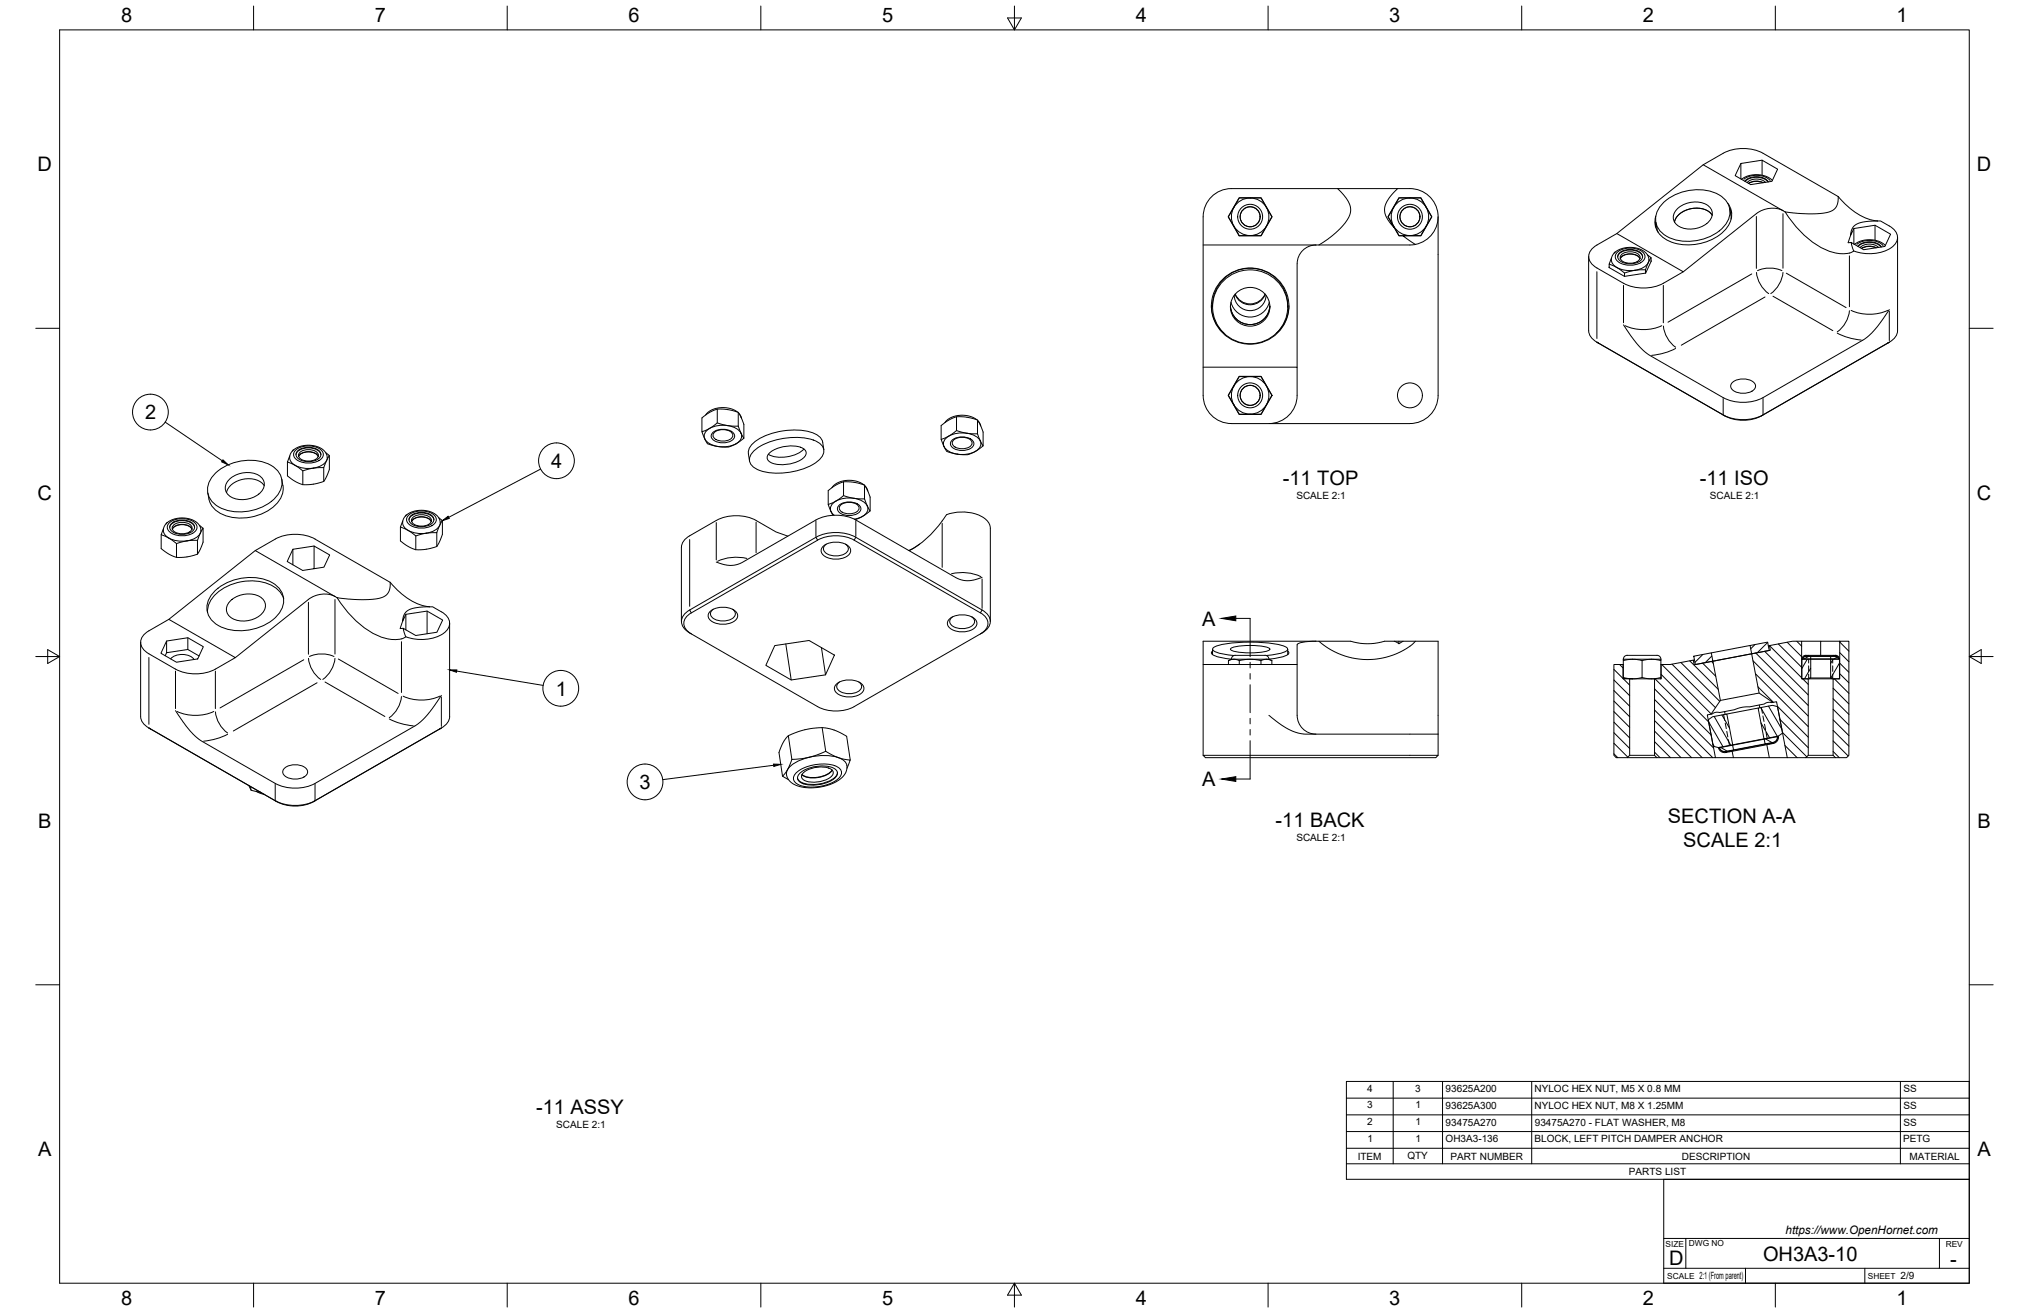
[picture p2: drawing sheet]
<svg xmlns="http://www.w3.org/2000/svg" width="864mm" height="559mm" viewBox="0 0 864 559" stroke-linecap="round" stroke-linejoin="round" font-family="sans-serif">
<!-- layer: Visible -->
<g fill="none" stroke="#000" stroke-width=".43">
<path d="M724.9 70.1l34 19.6M741 69.6l-2.5 5.2 6.7 3.8 9-1.4 2.4-5.2-6.6-3.8v6.4M741.3 76.2l3.2-1.5 3.7-.4 3.3 .7 2.9 1.8M742.7 77.1a7.1 7.1 0 0 1 10 .3M742.8 77.2a7.3 7.3 0 0 1 9.7 .2M750 68.2l-9 1.4v6.6M750.3 77.8a6.6 6.6 0 0 0-6 .3M750.5 77.7a6.6 6.6 0 0 0-6.3 .3M751.4 77.6a6 6 0 0 0-7.8 .1M527.4 84.2h9.4l4.6 8.1-4.6 8.1h-9.4l-4.7-8.1zM527.5 84.3h7.6a2.11 2.11 0 0 1 2.7 1.8l2.7 4.8a2.07 2.07 0 0 1-.2 3.2l-2.8 4.8a2.07 2.07 0 0 1-2.9 1.4h-5.6a1.57 1.57 0 0 1-2.3-1.4l-3.1-5.3a1.56 1.56 0 0 1 0-2.7zM569.3 80.3l3.6 4 1.6 2.8a8.1 8.1 0 0 1-2.5 8.4l-5 4.9-5.6 3.9"/>
<path d="M593.2 96.3l1.5 2.6a2.07 2.07 0 0 0 2.9 1.4h5.5a1.57 1.57 0 0 0 2.4-1.4l1.5-2.6M593.4 96.9l2 3.5h1.8M594 81.2l.9-.9a22.3 22.3 0 0 1 9 .6 12 12 0 0 1 8.2 12.1 12 12 0 0 1-9.6 11l-5.3-3.6h7.6l4.7-8.1-4.7-8.1h-9.4l-4.7 8.1 2.7 4.6-2.1-2.6a7.7 7.7 0 0 1 .6-10.9zM594.9 80.3h-70.8a12 12 0 0 0-12 12v76a12 12 0 0 0 12 12h76a12 12 0 0 0 12-12v-76M600.1 84.3h3a2.11 2.11 0 0 1 2.7 1.8l2.7 4.8a1.56 1.56 0 0 1 0 2.7l-1.5 2.7M600.1 84.3h-3.1a2.11 2.11 0 0 0-2.6 1.8l-2.7 4.8a2.07 2.07 0 0 0 .2 3.2l1.3 2.2M600.1 84.3a8 8 0 0 0-6.9 11.9M600.1 84.3a8 8 0 0 1 6.9 12M607 96.2a8 8 0 0 1-13.8 0M688.2 99.4l28.2 16.3-8.4 4.9M704.7 94.5l-.1 2.1M704.7 94.6l1.1 4.3"/>
<path d="M708.1 86.2a21.1 21.1 0 0 1 24.7-2.6 8.3 8.3 0 0 1 .2 13.6 21.1 21.1 0 0 1-24.8 2.6 8.3 8.3 0 0 1-.1-13.6zM713.8 89a10.6 10.6 0 0 1 14-.7 4.9 4.9 0 0 1-2.3 7.5 10.4 10.4 0 0 1-12.3-.6 4.4 4.4 0 0 1 .6-6.2zM728.8 91.6a9.4 9.4 0 0 0-12-1.8l-1.7 1.1-1.4 1.3-1 2.3M735.4 86.5a8.9 8.9 0 0 1-2.3 12.5 22.1 22.1 0 0 1-24.3 2.8 8.3 8.3 0 0 1-4.1-9.8M737 90.7l-.8-1.8 .6 4.4M758.9 89.7l.9 .5M758.9 89.7a10.9 10.9 0 0 0-11.3 1.2l-31.2 24.8M759.8 90.2a38.5 38.5 0 0 0 20.3 17.2 10.1 10.1 0 0 0 8.4-.3l.5-.3M782.4 83.7l-32-18.5a18.8 18.8 0 0 0-17 0l-8.5 4.9-36.7 29.3-8.5 4.9a5.1 5.1 0 0 0-2.6 7.5l2.6 2.3 11.3 6.5a18.9 18.9 0 0 0 17 0M782.4 83.7l-.1 2.2-.7 2.1-1.4 1.4-1.9 .9-3.8 .6-4.9 .1-9.8-.8M782.4 83.6a26.1 26.1 0 0 0 16.7 10.4M789.1 96.3l1.3-1 2.4-.8 7-.5a19.6 19.6 0 0 1 6.2 3.5 4.8 4.8 0 0 1-1.1 7.9 18.5 18.5 0 0 1-15.9 1.4l-1.1-3.6 5.3 3.1 9.1-1.4 2.4-5.2-6.6-3.8-9 1.4-1.4 2.9 .4-2.2z"/>
<path d="M789.1 97.3v6.6M798.1 95.9v6.4M799.1 94h.1M512.1 104.3h48M520.4 118.8a16.3 16.3 0 0 1 25.6 2.8 16.3 16.3 0 0 1-9 24.1 16.3 16.3 0 0 1-18.9-6.9 16.3 16.3 0 0 1 2.3-20zM520.8 119.5a15.8 15.8 0 0 1 24.8 2.7 15.8 15.8 0 0 1-8.7 23.4 15.8 15.8 0 0 1-18.4-6.7 15.8 15.8 0 0 1 2.3-19.4zM552.1 112.3v44M560.1 104.3a8 8 0 0 0-8 8M602.4 104l-2 .3h-40.3M676.2 109.2v31.5a6 6 0 0 0 3.5 4.9M684.9 112.4v1.5M685.9 109.8l-.7 1.7a.7 .7 0 0 0-.2 .9 .7 .7 0 0 0 .8 .4l4.5 2.5a1.62 1.62 0 0 0 2.4 .5l3.2-.8"/>
<path d="M687 107.7a10.3 10.3 0 0 1 14.2 .8l.2 .3a3.4 3.4 0 0 1 .2 3 9.7 9.7 0 0 1-10.3 3.2 5.4 5.4 0 0 1-5.5-4.7l.5-1.5zM687.6 107.2l-.6 .6M688.5 109.3a5.3 5.3 0 0 1 6.3-2.8 4.3 4.3 0 0 1 4.3 2.8M689.4 107.5a7.5 7.5 0 0 1 9.3 .6 2.43 2.43 0 0 1-1.9 3.6 7.5 7.5 0 0 1-7.9-1.3 2 2 0 0 1 .5-2.9zM689.6 110a5.4 5.4 0 0 1 8.4 0M689.7 110.1a5.4 5.4 0 0 1 8.3 0M690.2 108.3a6 6 0 0 1 7.7 .5 2.05 2.05 0 0 1-1.7 2.8 5.3 5.3 0 0 1-6.6-1.7zM691.4 116.2v1.4M700.4 114.8v1.4M701.2 108.5l.3 .2a1.25 1.25 0 0 1 1.1 1.1 1.25 1.25 0 0 1-.7 1.3l-1.1 2.6a1.14 1.14 0 0 1-1.7 1.1l-3.2 .2M702.8 111l-2.4 5.2-9 1.4-6.6-3.8 .1-.2M702.8 109.7v1.6"/>
<path d="M787.7 100.2l-1.1 3.1 1.3-.1M789.3 104l3.3-1.6 3.4-.4 3.6 .7 2.8 1.8M789.4 103.9l-.1 .1M790.7 104.8a7.1 7.1 0 0 1 10.1 .3M790.9 104.9a7.3 7.3 0 0 1 9.7 .2M798.4 105.5a6.6 6.6 0 0 0-6 .3M798.6 105.4a6.6 6.6 0 0 0-6.3 .3M799.5 105.3a6 6 0 0 0-7.8 .1M807.7 101.1v39.6a6 6 0 0 1-3.6 4.9l-54.4 31.4M515.6 130.1a16.1 16.1 0 0 0 5.4 11.8M516.1 130.6a16 16 0 0 1 16-16.4 16 16 0 0 1 16 16.4M523.7 130.2a8.4 8.4 0 0 0 8.4 7.9 8.4 8.4 0 0 0 8.4-7.9"/>
<path d="M523.9 128.6a8.4 8.4 0 0 0 8.2 6.3 8.4 8.4 0 0 0 8.2-6.3M525.3 125.7a6.8 6.8 0 0 0 6.8 6.5 6.8 6.8 0 0 0 6.8-6.5M525.7 125.2a6.8 6.8 0 0 0 6.4 4.5 6.8 6.8 0 0 0 6.4-4.5M525.8 125.1a6.9 6.9 0 0 0 6.3 4.2 6.9 6.9 0 0 0 6.3-4.2M548.6 130.1a16.1 16.1 0 0 1-5.4 11.8M804.1 131.7l-5.2 7.5-2.5 2.8-2.4 2-43.6 25.2a18.8 18.8 0 0 1-17 0l-31.9-18.4-2.2-1.7-2.7-3-5.6-7.8M512.1 156.3h40v12a12 12 0 0 1-12 12M679.7 145.6l54.4 31.4a17.2 17.2 0 0 0 15.6 0M680.4 146h.1M803.5 146h-.1M305.3 174.1v5.9M313.9 175.4l-1.5-1-2-.6-4.4-.2-3.6 1.1-2.1 1.9"/>
<path d="M314.2 175.5v5.9M314.6 176l1 2M407.1 177.4v5.8M415.7 178.6l-1.5-.9-2-.7-4.4-.2-3.4 1.1-2.3 2M416.1 178.8v5.8M416.4 179.2l1 2.1M527.4 160.2h9.4l4.6 8.1-4.6 8.1h-9.4l-4.7-8.1zM539 164.3l1.5 2.6a2.07 2.07 0 0 1-.2 3.2l-1.3 2.2M539 164.3l-1.5-2.7a2.07 2.07 0 0 0-2.9-1.3h-5.6a1.57 1.57 0 0 0-2.3 1.3l-3.1 5.3a1.56 1.56 0 0 0 0 2.7l3.1 5.3a2.07 2.07 0 0 0 2.9 1.4h5.5a2.11 2.11 0 0 0 2.7-1.9l1.2-2.1M539 164.3a8 8 0 0 1 0 8M539 164.3a8 8 0 0 0-12-2.2 8 8 0 0 0 0 12.3 8 8 0 0 0 12-2.1M733.4 176.6a18.8 18.8 0 0 0 17 0"/>
<path d="M737.5 162.6a7.5 7.5 0 0 1 9.3 .6 2.43 2.43 0 0 1-1.9 3.6 7.5 7.5 0 0 1-7.9-1.3 2 2 0 0 1 .5-2.9zM123.3 194l-.6 1.7a.7 .7 0 0 0-.3 .9 .7 .7 0 0 0 .9 .4l2.3 1.1 2.2 1.4a1.66 1.66 0 0 0 2.3 .5l3.2-.8M124.5 191.9a10.3 10.3 0 0 1 14.2 .8l.1 .3a3.7 3.7 0 0 1 .2 3 9.7 9.7 0 0 1-10.2 3.2 5.5 5.5 0 0 1-5.5-4.6l.4-1.5zM125.1 191.4l-.7 .6M126 193.5a5.3 5.3 0 0 1 6.2-2.8 4.3 4.3 0 0 1 4.4 2.8M126.9 191.7a7.5 7.5 0 0 1 9.3 .6 2.43 2.43 0 0 1-1.9 3.6 7.5 7.5 0 0 1-7.9-1.3 2 2 0 0 1 .5-2.9zM127.1 194.2a5.4 5.4 0 0 1 8.4 0M127.1 194.3a5.4 5.4 0 0 1 8.4 0M127.7 192.5a6 6 0 0 1 7.6 .5 2.05 2.05 0 0 1-1.7 2.8 5.3 5.3 0 0 1-6.6-1.7zM137.8 199v5.9M138.6 192.7l.4 .2a1.26 1.26 0 0 1 1 1.1 1.26 1.26 0 0 1-.7 1.3l-1.1 2.6a1.15 1.15 0 0 1-1.6 1.1l-3.3 .2M140.2 193.9v5.9l-1.3 3.3a3.4 3.4 0 0 1-3.5 2.5l-3.9 .6a11.9 11.9 0 0 1-9.2-3.7v-5.9"/>
<path d="M298.8 183.7v-5.8l4.6-3.1a13.7 13.7 0 0 1 9.6 .3 3.7 3.7 0 0 1 2.6 2.8l1 2.7v5.9M300 186.8l.1 .3a3.5 3.5 0 0 0 3.4 2.5l2.1 .4M300 186.8a7.3 7.3 0 0 0 5.6 3.2M303.5 184a7.1 7.1 0 0 1 8.8 .5 2.63 2.63 0 0 1-2.5 3.7 6.2 6.2 0 0 1-7-2.1 1.96 1.96 0 0 1 .7-2.1zM304.1 184a5.9 5.9 0 0 1 7.6 .5 2.05 2.05 0 0 1-1.7 2.8 5.2 5.2 0 0 1-6.5-1.7zM309.8 181.1l-3-.6a1.73 1.73 0 0 0-2.4 .2l-4.5 2.7a.78 .78 0 0 0-.9 .3 .78 .78 0 0 0 .1 1l.9 2.1M309.8 181.1l2.9 .3a1.26 1.26 0 0 1 1.8 .9l.9 2.1M309.8 181.1a7.3 7.3 0 0 1 5.6 3.3M309.8 181.1a9.8 9.8 0 0 0-9.8 3.3l-.3 1.2 .3 1.2M313.3 188.8a12.2 12.2 0 0 1-7.7 1.2M313.4 188.8l-1.4 .7a9.5 9.5 0 0 1-6.4 .5M315.4 184.4l.4 .8a1.25 1.25 0 0 1 .6 1.4 1.25 1.25 0 0 1-1.1 1l-1.9 1.2"/>
<path d="M315.4 184.4a3.5 3.5 0 0 1-2.1 4.4M318.5 193l.5 3.2M321.3 191.5a28.9 28.9 0 0 1 26.1-3.7 4.4 4.4 0 0 1 3.3 3.8 4.4 4.4 0 0 1-2.3 4.4 28.9 28.9 0 0 1-26.2 3.7 4.4 4.4 0 0 1-3.2-3.7 4.4 4.4 0 0 1 2.3-4.5zM327.4 192.9a14.3 14.3 0 0 1 14.9-1.7 2.38 2.38 0 0 1-.8 4.1 14.4 14.4 0 0 1-14.1 1.1 2.16 2.16 0 0 1 0-3.5zM342.1 191.1a14.1 14.1 0 0 1-15 2.2M350.6 191.4a6.8 6.8 0 0 0-5.8-7.6 29.3 29.3 0 0 0-24.4 4.9 5.2 5.2 0 0 0-1.9 4.3M400.6 187v-5.9l4.4-2.9a13.3 13.3 0 0 1 9.5 0 4 4 0 0 1 3 3.3l.9 2.4v5.9M401.8 190l.1 .3a3.5 3.5 0 0 0 3.4 2.5l4 .7a8.2 8.2 0 0 0 5.9-1.4M401.8 190a9.7 9.7 0 0 0 10.2 3.2l3.2-1.1M405.3 187.2a7.1 7.1 0 0 1 8.9 .6 2.63 2.63 0 0 1-2.6 3.7 6.2 6.2 0 0 1-7-2.1 1.96 1.96 0 0 1 .7-2.2zM405.9 187.3a5.9 5.9 0 0 1 7.6 .4 2.05 2.05 0 0 1-1.6 2.9 5.2 5.2 0 0 1-6.6-1.8zM411.6 184.4l-3-.7a1.73 1.73 0 0 0-2.4 .3l-4.5 2.6a.77 .77 0 0 0-.9 .4 .77 .77 0 0 0 .1 .9l.9 2.1"/>
<path d="M411.6 184.4l2.9 .2a1.23 1.23 0 0 1 1.9 .9l1.3 3a1.24 1.24 0 0 1 .5 1.3 1.24 1.24 0 0 1-1.1 1l-1.9 1.3M411.6 184.4a9.8 9.8 0 0 0-9.8 3.2l-.3 1.2 .3 1.2M411.6 184.4a6 6 0 0 1 5.9 4.4l-.6 1.8-1.7 1.5M91.7 201.4a21.1 21.1 0 0 1 24.8-2.6 8.3 8.3 0 0 1 .2 13.6 21.1 21.1 0 0 1-24.8 2.6 8.3 8.3 0 0 1-.2-13.6zM97.5 204.2a10.6 10.6 0 0 1 14-.8 4.9 4.9 0 0 1-2.3 7.5 10.4 10.4 0 0 1-12.3-.6 4.4 4.4 0 0 1 .6-6.1zM112.5 206.7a9.4 9.4 0 0 0-12-1.7l-1.7 1-1.3 1.4-1.1 2.2M119.9 204l.5 2.7M120.4 206.6a10.9 10.9 0 0 1-6.1 10.6 20.9 20.9 0 0 1-22.2 .1 9.7 9.7 0 0 1-3.7-7.5M128.9 200.4v5.9M173.1 219.1l-.6 .6M174.9 219.4a7.5 7.5 0 0 1 9.4 .6 2.43 2.43 0 0 1-1.9 3.6 7.5 7.5 0 0 1-7.9-1.3 2 2 0 0 1 .4-2.9zM352.5 214.7v-5.9l4.6-3a13.7 13.7 0 0 1 9.6 .2 3.7 3.7 0 0 1 2.6 2.8l1.1 2.8v5.8"/>
<path d="M353.7 217.7l.9 1.6M353.7 217.7l1.3 1.6M357.3 214.9a7.1 7.1 0 0 1 8.8 .5 2.63 2.63 0 0 1-2.6 3.8 6.2 6.2 0 0 1-7-2.1 1.96 1.96 0 0 1 .8-2.2zM357.8 214.9a5.9 5.9 0 0 1 7.6 .5 2.05 2.05 0 0 1-1.6 2.9 5.2 5.2 0 0 1-6.6-1.8zM359 205.1v5.8M363.5 212.1l-2.9-.7a1.71 1.71 0 0 0-2.5 .3l-4.5 2.6a.78 .78 0 0 0-.9 .4 .78 .78 0 0 0 .1 .9l.9 2.1M363.5 212.1l2.9 .2a1.26 1.26 0 0 1 1.9 .9l.8 2.1M363.5 212.1a9.8 9.8 0 0 0-9.8 3.2l-.3 1.2 .3 1.2M363.5 212.1a7.3 7.3 0 0 1 5.6 3.2M367.6 206.3l-1.5-.9-2-.7-4.1-.2-3.4 1-1.4 .8-1.1 1.3M368 206.4v5.9M368.3 206.9l1.1 2.1"/>
<path d="M369.1 215.3l.5 .9a1.25 1.25 0 0 1 .6 1.3 1.25 1.25 0 0 1-1.2 1l-2.6 1.7-2.4 .9M369.1 215.3a3.9 3.9 0 0 1-3.1 5l-2.4 .7M69.6 225l-.7 1.7a.7 .7 0 0 0-.2 .8 .7 .7 0 0 0 .8 .4l4.5 2.6a1.62 1.62 0 0 0 2.3 .4l3.3-.7M71.3 222.4l-.6 .5M72.2 224.5a5.3 5.3 0 0 1 6.2-2.9 4.3 4.3 0 0 1 4.4 2.9M73.1 222.7a7.5 7.5 0 0 1 9.3 .5 2.43 2.43 0 0 1-1.9 3.7 7.5 7.5 0 0 1-7.9-1.4 2 2 0 0 1 .5-2.8zM73.3 225.2a5.4 5.4 0 0 1 8.4 0M73.4 225.3a5.4 5.4 0 0 1 8.3 0M73.9 223.5a6 6 0 0 1 7.7 .4 2.05 2.05 0 0 1-1.7 2.9 5.3 5.3 0 0 1-6.6-1.8zM75.1 231.4v5.8M84.1 230v5.8M84.9 223.6l.4 .3a1.26 1.26 0 0 1 1 1 1.26 1.26 0 0 1-.7 1.3l-.3 .7"/>
<path d="M85.3 226.9l-.8 2a1.12 1.12 0 0 1-1.7 1.1l-3.2 .2M85.3 226.9a7.3 7.3 0 0 1-5.7 3.3M85.3 226.9a4.9 4.9 0 0 0-4.3-6 9.3 9.3 0 0 0-11.2 3.4 3.7 3.7 0 0 0 2.8 5 12.9 12.9 0 0 0 7 .9M86.4 224.8v5.9l-1.3 3.3a3.4 3.4 0 0 1-3.4 2.6l-4 .6a11.9 11.9 0 0 1-9.1-3.7v-5.9M108.6 234.3l34 19.6M124.7 233.8l-2.5 5.2 6.6 3.8 9.1-1.4 2.4-5.2-6.6-3.8v9.6M133.7 232.4l-9 1.4v6.6M134.1 229.4l32 18.4M134.1 229.4a18.8 18.8 0 0 0-17 0l-8.5 4.9-36.7 29.3-8.5 4.9a5.1 5.1 0 0 0-2.7 7.5l2.7 2.2 11.3 6.6a18.9 18.9 0 0 0 17 0l8.5-4.9-28.3-16.3M171.4 221.7l-.6 1.7a.7 .7 0 0 0-.2 .8 .7 .7 0 0 0 .7 .4l4.6 2.6a1.62 1.62 0 0 0 2.3 .5l3.2-.8M174.1 221.2a5.3 5.3 0 0 1 6.2-2.8 4.3 4.3 0 0 1 4.4 2.8M175.2 221.9a5.5 5.5 0 0 1 8.1-.5l.2 .6a5.4 5.4 0 0 0-8.3 0"/>
<path d="M175.7 220.2a6 6 0 0 1 7.7 .5 2.05 2.05 0 0 1-1.7 2.8 5.3 5.3 0 0 1-6.6-1.8zM177 228.1v5.9M185.9 226.7v5.9M186.7 220.3l.4 .3a1.19 1.19 0 0 1 1 1 1.19 1.19 0 0 1-.6 1.2l-.4 .9M187.1 223.7l-.8 1.9a1.12 1.12 0 0 1-1.6 1.1l-3.3 .2M187.1 223.7a7.3 7.3 0 0 1-5.6 3.2M187.1 223.7a4.9 4.9 0 0 0-4.3-6 9.4 9.4 0 0 0-11.1 3.2 3.7 3.7 0 0 0 2.7 5.2 12.9 12.9 0 0 0 7.1 .8M188.3 221.6v5.9l-1.4 3.3a3.5 3.5 0 0 1-3.6 2.6l-4 .6a12.1 12.1 0 0 1-8.9-3.8v-5.9M304.9 239.2l2.8 1 2.8 .4 2.1-.1 2.4-.7 32.3-18.5a18.8 18.8 0 0 1 17 0l43.2 24.8 2.8 .9 2.1 .1 2.7-.4 2.9-1M321.8 221.5l8.5 4.9 5 1.8M321.8 221.5a18.8 18.8 0 0 0-16.9 0l-11.3 6.5a6 6 0 0 0-3.6 4.9v31.6M348 229.9l-53.7 30.9a4.7 4.7 0 0 0-3.3 4.5 4.7 4.7 0 0 0 3.3 4.5"/>
<path d="M348 229.9a17.2 17.2 0 0 1 15.6 0M350.6 232.3a9 9 0 0 1 10.9 .5 2.88 2.88 0 0 1-2 4.5 8.4 8.4 0 0 1-9.8-2 2.41 2.41 0 0 1 .9-3zM351.7 231.6a2.26 2.26 0 0 0-1.2 2.2 2.26 2.26 0 0 0 1.7 2 7.2 7.2 0 0 0 8.7-1.5 2.12 2.12 0 0 0-1-2.7M363.5 229.9l53.8 30.9a4.7 4.7 0 0 1 3.2 4.5 4.7 4.7 0 0 1-3.2 4.5M387 234.4a45.2 45.2 0 0 0 15.8-15.3 17.8 17.8 0 0 1 17 2.1l1.4 2.1 .3 1.5v39.7M391.5 231.6l-4.7 2.7M91.6 251.4a21.8 21.8 0 0 1 25.5-2.6 8.6 8.6 0 0 1 .2 14 21.8 21.8 0 0 1-25.6 2.6 8.6 8.6 0 0 1-.1-14zM97.9 255.8a10.6 10.6 0 0 1 14.1-.7 4.9 4.9 0 0 1-2.3 7.5 10.4 10.4 0 0 1-12.3-.6 4.4 4.4 0 0 1 .5-6.2zM120.7 254.9a12.2 12.2 0 0 0-11.4-7.6 21.3 21.3 0 0 0-19.3 7.8l-.7 1.1a8.5 8.5 0 0 0-.9 4.6M142.6 253.9l.9 .5M142.6 253.9a10.9 10.9 0 0 0-11.3 1.2l-31.1 24.8M143.5 254.4a38.5 38.5 0 0 0 20.3 17.2 10.1 10.1 0 0 0 8.2-.2l.7-.4"/>
<path d="M166.1 247.8l-.1 2.3-.7 2-1 1.3-1.8 .9-3.3 .7-4.4 .2-6.5-.2-4.8-.6M166.1 247.8a26.1 26.1 0 0 0 16.7 10.4M182.8 258.3h.1M302.5 260a9 9 0 0 1 10.9 .5 2.88 2.88 0 0 1-2 4.5 8.4 8.4 0 0 1-9.8-2 2.41 2.41 0 0 1 .9-3zM303.6 259.3a2.26 2.26 0 0 0-1.2 2.2 2.26 2.26 0 0 0 1.7 2 7.2 7.2 0 0 0 8.7-1.5 2.13 2.13 0 0 0-1-2.7M59.9 273.4v31.5a6 6 0 0 0 3.5 4.9M70.9 272.8l9-1.4 6.7 3.8-2.5 5.2-9 1.4-6.6-3.8zM70.9 277.8l-.6 1.3M79.9 271.4v5l-9 1.4v-5M79.9 276.4l4.8 2.8M171.4 264.4l-1.1 3.1 1.3-.1M172.7 261.5v6.6"/>
<path d="M181.8 260.1v9.6M187.9 260.4l-3.8-2.1-7.6 .4a5.4 5.4 0 0 0-5.1 5.7l1.3-2.9 9.1-1.4 6.6 3.8-2.4 5.2-9 1.4-5.4-3.1 1.1 3.6M187.9 260.4a5 5 0 0 1 1.7 8.5 18 18 0 0 1-16.9 2.1M191.4 265.3v39.6M293.5 269.4l.7 .4M293.5 269.4a5.1 5.1 0 0 1-2.6-7.5l2.7-2.3 53.7-30.9a18.8 18.8 0 0 1 17 0l53.7 30.9a5.1 5.1 0 0 1 2.6 7.5l-1.5 1.5-1.8 1.2M294.3 269.8l53.7 30.9M329.8 274.8l14.6-2.2 10.8 6.2-3.8 8.4-14.6 2.2-10.8-6.2zM334.5 274.1l2.3 15.3M349.6 275.6l1.8 11.6M404.3 263.2a9 9 0 0 1 10.9 .6 2.88 2.88 0 0 1-2 4.4 8.4 8.4 0 0 1-9.8-2 2.41 2.41 0 0 1 .9-3zM405.4 262.5a2.26 2.26 0 0 0-1.2 2.3 2.26 2.26 0 0 0 1.7 1.9 7.2 7.2 0 0 0 8.8-1.5 2.12 2.12 0 0 0-1.1-2.7"/>
<path d="M417.3 269.8l-53.8 30.9M516.1 276.3v2.3M516.1 277.1l-.4 .4v.7a14.7 14.7 0 0 0 8.4 2.3M523.8 276a27.6 27.6 0 0 1 15.1-.7l1.2 .5 .4 .5a7.9 7.9 0 0 1-5.7 1.5 23.3 23.3 0 0 1-11-1.3zM525.2 279a17.2 17.2 0 0 1-8.9-2.3l-.1-.7a16.3 16.3 0 0 1 9.4-2.5 54 54 0 0 1 21.6 1.8l.8 .7-.1 .7a17.2 17.2 0 0 1-8.9 2.3M548.1 276.3v2.3M548.1 277.1l.4 .4v.7a14.7 14.7 0 0 1-8.4 2.3M552.1 274.4v8.4M560.1 272.9a16.1 16.1 0 0 0-7.9 1.2l-.1 .3M561.4 272.9h13.1a28.3 28.3 0 0 0 15.4 0h12.5M593.4 272.9l2 1.1v-1.1M597.2 272.9l-1.8 1.1"/>
<path d="M720.9 279.3l7.5-1.4 .6 3.5-7.4 1.4zM744.9 274.7l7.4-1.4 .7 3.5-7.4 1.5zM744.9 274.7l-16.5 3.2M745.6 278.3l-16.6 3.1M745.6 278.3l7.9-1.6-.4-1.9 9.8-1.9h3.9v16h2.8v32.6l-1 1h-7.9l-4.5-23.9-1.6 .3-5.9-3.9zM753.1 274.8l-.5 .1M766.8 272.9h8.1M767.7 279.8l.6-.4h2.4v1h-3.3zM769.6 279.2h10.6M769.6 278.9h10.6M770.7 279.4h8.5M779.2 279.4h2.4l.9 1h-3.3z"/>
<path d="M780.2 278.9l1.9 .2 .8 1v8.8h-3l-.7-.4v-7.9h3.4l-.2-.9a1.97 1.97 0 0 0-2.2-.5zM783 272.9h3.9v48.6l-1 1h-4.7l-1-1v-32.6h2.8zM783 272.9h-8.1v6M72.6 280.4a7.2 7.2 0 0 1 10 .3M187.9 295.9l-5.7 7.9-4.5 4.4-43.6 25.2M356.3 290.9a9 9 0 0 1 10.9 .6 2.88 2.88 0 0 1-2.1 4.4 8.4 8.4 0 0 1-9.8-2 2.41 2.41 0 0 1 1-3zM357.3 290.2a2.26 2.26 0 0 0-1.2 2.3 2.26 2.26 0 0 0 1.7 1.9 7.2 7.2 0 0 0 8.8-1.5 2.12 2.12 0 0 0-1.1-2.7M512.1 282.8h40v21.6M522.9 281.2v1.6M524.1 280.6h14.9l2.3 .6M524.1 280.6l-1.2 .6M524.1 280.6a2.44 2.44 0 0 1 3-1.7h11a1.7 1.7 0 0 1 2 1.7"/>
<path d="M527.5 281.2v1.6M536.7 281.2v1.6M540.1 280.6h-1.9a4.9 4.9 0 0 1-4.2 .1h-3.8a10.5 10.5 0 0 1-5.3-.1l-2 .6M540.1 280.6l1.2 .6M541.3 281.2v1.6M690.8 282.8h.1M690.9 280.6h16M690.9 280.6v.6l3.1-.6 2.6 .1a11.6 11.6 0 0 0 5.9-.1l4.4 .6v-.6M690.9 288.3l3.1 .6 2.6-.1a13.9 13.9 0 0 1 6.3 .1l4-.6v.6h-16zM690.9 288.9l-.1-6.1h-3.9v38.7l1 1h4.7l1-1v-32.6M690.9 281.2v7.1M690.9 280.6a2.44 2.44 0 0 1 3.1-1.7h10.9a1.7 1.7 0 0 1 2 1.7"/>
<path d="M698.9 281.2v7.1M704.2 288.9v32.6l1 1h24.9l-3.4-18.3 1.6-.2 3.9-5.9-3.2-16.7-7.9 1.5-.4-2-9.8 1.9h-3.9l-.1 6.1M706.9 282.8h.1M706.9 281.2v7.1M721.2 280.9h-.5M748.7 295l-16.5 3.1M754.6 298.9l-.3 .1a4.1 4.1 0 0 0-3.4 .6l-5.3 1.1a23.1 23.1 0 0 0-8.4 1.5l-5.2 1.1a4.8 4.8 0 0 0-3.7 .7M767.2 280.6l.3-.9a1.95 1.95 0 0 1 2.1-.5v-.3l-1.4 .1-.8 .4-.4 .7-.1 8.8h3l.8-.4v-7.9h-3.5M769.8 288.5h10.3M769.9 288.9h10M770.7 280.4h8.5M770.7 280.6h8.5"/>
<path d="M63.4 309.8l54.4 31.4M64.1 310.2h.1M74.7 302.5l5.2 7.4 4.7 4.7 32.5 18.8a18.9 18.9 0 0 0 17 0M187.2 310.2h.1M191.4 304.9a6 6 0 0 1-3.5 4.9l-54.5 31.4a17.2 17.2 0 0 1-15.5 0M335.5 313.1l1.5 10.1M348 300.7a17.2 17.2 0 0 0 15.6 0M349.9 309.7l1.6 10M540.1 304.4l4.5 3.6 3.4 2.1 3.6 1.6 3.1 .7h57.4M552.1 304.4a8 8 0 0 0 8 8M612.1 312.4v-39.5h-6.9a3.9 3.9 0 0 0-4.5 1.7 31.4 31.4 0 0 1-39.3-1.7h-49.3v48.6M612.1 312.4v9.1"/>
<path d="M731.4 318.1a3.1 3.1 0 0 0 4.8 1.8v-.3a3.2 3.2 0 0 1-4.1-.5l-.4-1 5.8-1.1-2.5-13.1-6.1 1.2-1.8 1.2 2.1 11.3 2.2 .6M731.9 318.2l5.5-1.1 .4 2.1M731.9 318.2l.5 1 1.5 .6 3.9-.6M734 302.9l.3 1.1M737.3 319.7l.5 2.8M748.3 301.3l-13.3 2.6M748.8 300l.2 1.2M750.8 314.5l-13.3 2.5M750.9 314.6l-13.5 2.5M751.3 316.6l-13.5 2.6M752 316.9l1.1 5.6M753 316.4l-16.8 3.2"/>
<path d="M753.1 316.7l-16.9 3.2M756.5 313.5l-5.6 1.1M756.5 313.5l-.4 1.6-1.4 .9-3.4 .6-.4-2M756.6 313.3l-5.8 1.2-2.5-13.2 6.1-1.1 2.2 .5 2.1 11.3-1.8 1.3v1.2l-.6 1-1.5 .9M756.6 313.3v1.1l-.5 .9a4 4 0 0 1-3.1 1.1l.1 .3 1.7-.3M105.9 334.3l.3 .5a2.43 2.43 0 0 0 2.8 2l1.9 .4M106.6 334.7l.3 1.6M109.1 336.8l3.4 1.3M121.2 326.8a7.5 7.5 0 0 1 9.3 .6 2.43 2.43 0 0 1-1.9 3.6 7.5 7.5 0 0 1-7.9-1.3 2 2 0 0 1 .5-2.9zM335.2 327.6l-2.1 2.7 2.5 1.5M340.4 329.2a14.6 14.6 0 0 1 15.2-1.8 2.44 2.44 0 0 1-.8 4.2 14.7 14.7 0 0 1-14.5 1.1 2.21 2.21 0 0 1 .1-3.5zM341.8 329.1a11.4 11.4 0 0 1 12.3-1.5 1.95 1.95 0 0 1-.7 3.2 11.7 11.7 0 0 1-11.7 .9 1.7 1.7 0 0 1 .1-2.6z"/>
<path d="M344.4 322.3l5.6-1.9a2.44 2.44 0 0 1 3.3 .4l3.5 1.6M344.4 322.3l-5.8 .8a1.65 1.65 0 0 0-2.2 1.7l-1.2 2.8M344.4 322.3a23.8 23.8 0 0 1 12.4 .1M344.4 322.3a15 15 0 0 0-9.2 5.3M354.1 327.7a11.1 11.1 0 0 1-11.2 2.8l-1.5-.9M354.2 327.8a11.1 11.1 0 0 1-11.3 2.8l-1.6-.9M356.4 328.6a6.2 6.2 0 0 1-5.3 4.5 12.9 12.9 0 0 1-11-.8l-.6-1.1M356.8 322.4l5.1 1-1.4 3.5M356.8 322.4a4.9 4.9 0 0 1 3.7 3.4M360.4 325.8a8.5 8.5 0 0 1-6.6 7.9l-4.3 1.2-5.3 .4-3.8-.5-2.9-1.3a4.8 4.8 0 0 1-2.3-5.9M361.9 323.4l-1.5-10-4.5-2.4-3-.9a27.5 27.5 0 0 0-18 3.6l-1.9 3-1.4 3.6 1.5 10M512.1 321.5h100l-1 1h-98z"/>
<path d="M692.6 322.5h12.6M693.6 321.5h10.6M730.1 322.5h30.6M768.6 322.5h12.6M769.6 321.5h10.6M117.1 340.8a18.8 18.8 0 0 0 17 0"/>
<circle cx="532.1" cy="92.3" r="4.3"/>
<circle cx="532.1" cy="92.3" r="4.2"/>
<circle cx="532.1" cy="92.3" r="8"/>
<circle cx="532.1" cy="92.3" r="5.3"/>
<circle cx="600.1" cy="92.3" r="4.2"/>
<circle cx="600.1" cy="92.3" r="5.3"/>
<circle cx="532.2" cy="130.6" r="8.3"/>
<circle cx="532.1" cy="168.3" r="4.3"/>
<circle cx="532.1" cy="168.3" r="4.2"/>
<circle cx="532.1" cy="168.3" r="5.3"/>
<circle cx="600.1" cy="168.3" r="5.3"/>
</g>
<!-- layer: Visible Narrow -->
<g fill="none" stroke="#000" stroke-width=".43">
<path d="M742.2 76.3a9 9 0 0 1 11.2 .5M747.6 92.1v22.1M758.9 91v23.2M679.7 115.6v28.5M688.6 107.2a9.1 9.1 0 0 1 11 .5 2.89 2.89 0 0 1-2.1 4.5 8.4 8.4 0 0 1-9.8-2 2.42 2.42 0 0 1 .9-3zM745.6 116.6l-35.6 20.5M747.6 116a12.8 12.8 0 0 0 5.2 9M748.1 115.2a12.8 12.8 0 0 1 10.3 0M758.9 116a12.8 12.8 0 0 1-5.2 9M760.3 116.3l25.4 14.6M787.2 108.9v21.6M790.3 104a9 9 0 0 1 11.2 .5"/>
<path d="M691 121.5v15.9M691.7 138.6a19.1 19.1 0 0 0 15.6 0M708 121.5v15.9M708 138.8a12.8 12.8 0 0 0 5.2 9M751.2 126.4l-35.6 20.5M754.6 126.1l25.5 14.6M787.2 132.2a12.8 12.8 0 0 1-5.2 9.1M787.9 132.1a19.1 19.1 0 0 0 15.6 0M804.1 132.4v12.5M679.7 145.7l.7 .3M713.2 148.3a27.6 27.6 0 0 1-10.2 3M782 141.8a27.6 27.6 0 0 0 10.2 2.9"/>
<path d="M804.1 145.7l-.6 .3M733.4 169.6v6.6M733.5 176.6l.6 .4M750.4 176.6l-.7 .4M750.4 169.6v6.6M126.1 191.4a9.1 9.1 0 0 1 11 .5 2.89 2.89 0 0 1-2.1 4.5 8.4 8.4 0 0 1-9.8-2 2.42 2.42 0 0 1 .9-3zM174.2 219a9.1 9.1 0 0 1 10.9 .6 2.89 2.89 0 0 1-2 4.5 8.4 8.4 0 0 1-9.9-2.1 2.42 2.42 0 0 1 1-3zM72.3 222.3a9.1 9.1 0 0 1 11 .6 2.89 2.89 0 0 1-2.1 4.4 8.4 8.4 0 0 1-9.8-2 2.42 2.42 0 0 1 .9-3zM293.5 229.6v28.4M304.9 222.4v15.9M317.9 237.7a19.3 19.3 0 0 0-12.5 1.2M321.8 222.2v13"/>
<path d="M347.3 221.7v6.6M347.3 228.7l.7 1.1M364.2 228.7l-.6 1.1M364.3 221.7v6.6M401 222.7v18.7M131.3 256.3v22.1M142.6 255.2v23.2M293.6 259.7l.6 1.1M405 244.2a19.3 19.3 0 0 1 12.5 1.2M418 259.7l-.7 1.1M418 246.4v12.5M63.4 279.8v28.5"/>
<path d="M131.7 279.4a12.8 12.8 0 0 1 10.4 0M170.9 273.1v21.6M74.7 285.6v16M91.7 285.6v16M129.3 280.8l-35.7 20.5M131.3 280.2a12.7 12.7 0 0 0 5.2 9M135 290.6l-35.7 20.5M138.3 290.3l25.5 14.6M142.6 280.2a12.7 12.7 0 0 1-5.2 9M144 280.5l25.5 14.6M170.9 296.5a12.7 12.7 0 0 1-5.2 8.9M171.6 296.3a19.2 19.2 0 0 0 15.6 0"/>
<path d="M187.9 296.6v12.5M63.4 309.9l.7 .3M75.4 302.8a19.2 19.2 0 0 0 15.6 0M91.7 303a12.7 12.7 0 0 0 5.2 9M96.9 312.5a27.6 27.6 0 0 1-10.2 2.9M165.7 306a27.6 27.6 0 0 0 10.2 2.9M187.8 309.9l-.6 .3M117.1 333.8v6.6M134.1 333.8v6.6M339 328.8a18.4 18.4 0 0 1 17.2-2.5 2.8 2.8 0 0 1 2 2.3 2.8 2.8 0 0 1-1.3 2.7 18.4 18.4 0 0 1-17.2 2.5 2.8 2.8 0 0 1-2-2.2 2.8 2.8 0 0 1 1.3-2.8zM117.2 340.8l.6 .4M134.1 340.8l-.7 .4"/>
</g>
<!-- layer: Hidden -->
<g fill="none" stroke="#000" stroke-width=".43">
<path d="M769.8 280.6v1.6M769.8 283.4v2.4M769.8 286.9v1.6M780.1 280.6v1.6M780.1 283.4v2.4M780.1 286.9v1.6M733.6 304.1l.5 2.5M734.3 307.8l.5 2.3M735 311.3l.4 2.3M735.6 314.8l.5 2.4M749.7 301.1l.4 2.5M750.4 304.7l.4 2.3"/>
<path d="M751 308.2l.5 2.4M751.7 311.7l.5 2.5"/>
</g>
<!-- layer: Border -->
<g fill="none" stroke="#000" stroke-width=".43">
<path d="M25.4 12.7h812.8v533.4h-812.8zM107.9 2.6v10.1M215.9 2.6v10.1M323.8 2.6v10.1M428.8 7.6h5.9l-2.9 5.1zM431.8 2.6v10.1M539.7 2.6v10.1M647.7 2.6v10.1M755.6 2.6v10.1M15.2 139.7h10.2M838.2 139.7h10.1M15.2 279.4h10.2"/>
<path d="M20.3 276.5l5.1 2.9-5.1 3zM838.2 279.4l5.1-2.9v5.9zM838.2 279.4h10.1M15.2 419.1h10.2M838.2 419.1h10.1M107.9 546.1v10.2M215.9 546.1v10.2M323.8 546.1v10.2M431.8 546.1l2.9 5.1h-5.9zM431.8 546.1v10.2M539.7 546.1v10.2M647.7 546.1v10.2"/>
<path d="M755.6 546.1v10.2"/>
</g>
<!-- layer: Hatching -->
<g fill="none" stroke="#000" stroke-width=".43">
<path d="M724.8 278.6l-3.4 3.3M728.6 279.2l-2.8 2.8M747 274.3l-1.8 1.8M747.3 277.9l22.3 22.3M751.1 277.2l18.5 18.5M752.4 273.4l-4.4 4.4M753.2 274.8l13.6 13.7M756.9 274.1l9.9 9.9M760.7 273.3l6.1 6.2M764.8 272.9l2 2.1M769.7 279.4l-1.8 1M781.2 278.9l-.2 .3"/>
<path d="M782 279.6l-1.4 .8M783 277.7l3.9 3.9M783 273.2l3.9 3.9M686.9 298.4l6.7 6.7M686.9 293.9l6.7 6.7M686.9 289.4l6.7 6.7M686.9 284.9l3.9 3.9M689.4 282.8l1.4 1.5M690.9 288.9l2.7 2.7M704.2 297.7l24.8 24.8M704.2 293.2l25.2 25.1M704.4 288.9l23.9 23.9"/>
<path d="M707 287l20.2 20.3M707.3 282.8l21 21M711.7 282.7l18.4 18.5M715.4 282l16.6 16.5M719.2 281.2l12.1 12.2M724.7 282.2l5.6 5.6M728.5 281.5l.7 .8M746.1 281.2l23.5 23.5M747.2 286.8l22.4 22.4M748.2 292.3l6.6 6.6M767.3 288.9l2.3 2.4M769.2 280.6l-2.3 3.9"/>
<path d="M770.7 284.3l-2.6 4.6M780.2 280.6l-1 1.8M780.2 297.4l6.7 6.7M780.2 292.9l6.7 6.7M780.8 288.9l6.1 6.2M782.9 282.2l-3.7 6.4M782.9 288.5l-.2 .4M783 286.7l3.9 3.9M783 282.2l3.9 3.9M686.9 316.3l5.9 5.9M686.9 311.8l6.7 6.7M686.9 307.3l6.7 6.7"/>
<path d="M686.9 302.9l6.7 6.6M704.2 315.7l6.8 6.8M704.2 311.2l11.3 11.3M704.2 306.7l15.8 15.8M704.2 302.2l20.3 20.3M727.2 307.2l6.1 10.6M729 316.7l.7 1M729.6 304.9l7 12.2M732.4 318.1l2.7 1.6M732.9 304.3l3.2 5.6M734.6 319.9l.2 .3M737.2 317.2l.3 .2"/>
<path d="M749.4 301.1l7.1 12.3M749.5 307.7l3.7 6.3M751.5 314.5l2.7 1.5M752.7 300.5l5.7 9.8M754.4 316.2l.2 .2M756.3 313.6l.2 .1M756.5 300.7l.1 .2M756.5 300.6l13.1 13.1M756.6 313.7l.3 .5M757.6 306.2l12 12M758.7 311.7l10.3 10.4M759.7 317.3l5.2 5.2"/>
<path d="M780.2 319.8l2.6 2.7M780.2 315.3l6.4 6.4M780.2 310.8l6.7 6.7M780.2 306.3l6.7 6.8M780.2 301.9l6.7 6.7M686.9 320.8l1.7 1.7M704.2 320.1l2.3 2.4"/>
</g>
<!-- layer: Section Lines -->
<path d="M526 263.2h6.1v16.3M532.1 281.9v2.4M532.1 286.7v2.3M532.1 291.4v11.9M532.1 305.7v2.4M532.1 310.5v2.3M532.1 315.2v16.4h-6.1" fill="none" stroke="#000" stroke-width=".43"/>
<path d="M519.9 263.2l6.1-1v2zM519.9 331.6l6.1-1.1v2.1z" fill="#000" stroke="#000" stroke-width=".43"/>
<!-- layer: Parts Lists -->
<path d="M573.1 460.2h265.1v41.7h-265.1zM573.1 474.5h265.1M573.1 467.4h265.1M593 460.2v35.1M614 460.2v35.1M651.9 460.2v35.1M808.9 460.2v35.1M573.1 495.3h265.1M573.1 488.7h265.1M573.1 481.6h265.1" fill="none" stroke="#000" stroke-width=".43"/>
<!-- layer: Balloons -->
<g fill="none" stroke="#000" stroke-width=".43">
<path d="M70.3 179.7l24.3 16.4M230.1 199.6l-39.1 20.6M194.4 285.6l36.8 6.1M329.3 325.7l-47.2 6.1"/>
<circle cx="64" cy="175.4" r="7.6"/>
<circle cx="236.8" cy="196.1" r="7.6"/>
<circle cx="238.7" cy="292.9" r="7.6"/>
<circle cx="274.5" cy="332.8" r="7.6"/>
</g>
<path d="M94.9 195.7l2.2 2.1-2.8-1.2zM188.3 221.6l2.4-1.9 .5 .9zM191.4 285.1h3l-.1 1zM329.2 325.2l3.1 .1-2.9 .9z" fill="#000" stroke="#000" stroke-width=".43"/>
<!-- layer: Titleblock -->
<path d="M708.1 501.9h130.1v44.2h-130.1zM708.1 539.8h130.1M708.1 527.1h130.1M717.5 527.1v12.7M742.9 539.8v6.3M793.7 539.8v6.3M825.5 527.1v12.7" fill="none" stroke="#000" stroke-width=".43"/>
<g font-size="8.5">
<text x="51.6" y="9.4">8</text>
<text x="159.5" y="9.4">7</text>
<text x="267.5" y="9.4">6</text>
<text x="375.4" y="9.3">5</text>
<text x="483.4" y="9.4">4</text>
<text x="591.3" y="9.4">3</text>
<text x="699.3" y="9.4">2</text>
<text x="807.2" y="9.4">1</text>
<text x="16" y="72.9">D</text>
<text x="841.4" y="72.9">D</text>
<text x="61.7" y="178.4">2</text>
<text x="234.6" y="199.2">4</text>
<text x="546" y="206.3">-11 TOP</text>
<text x="723.4" y="206.3">-11 ISO</text>
<text x="16" y="212.6">C</text>
<text x="841.4" y="212.6">C</text>
<text x="511.7" y="266.2">A</text>
<text x="236.6" y="296">1</text>
<text x="272.2" y="335.8">3</text>
<text x="511.7" y="334.6">A</text>
<text x="16.2" y="352.3">B</text>
<text x="542.9" y="351.8">-11 BACK</text>
<text x="709.9" y="350.2">SECTION A-A</text>
<text x="841.7" y="352.3">B</text>
<text x="716.4" y="360.4">SCALE 2:1</text>
<text x="228.2" y="473.9">-11 ASSY</text>
<text x="16.2" y="492">A</text>
<text x="841.7" y="492">A</text>
<text x="710.4" y="538.4">D</text>
<text x="750.4" y="536.7">OH3A3-10</text>
<text x="830.1" y="538.8">-</text>
<text x="51.6" y="555.5">8</text>
<text x="159.5" y="555.5">7</text>
<text x="267.5" y="555.5">6</text>
<text x="375.4" y="555.4">5</text>
<text x="483.4" y="555.5">4</text>
<text x="591.3" y="555.5">3</text>
<text x="699.3" y="555.5">2</text>
<text x="807.2" y="555.5">1</text>
</g>
<text font-size="5" x="760" y="525.2">https://www.OpenHornet.com</text>
<g font-size="4.3">
<text x="551.8" y="212.4">SCALE 2:1</text>
<text x="727.8" y="212.4">SCALE 2:1</text>
<text x="551.8" y="357.9">SCALE 2:1</text>
<text x="581.9" y="464.6">4</text>
<text x="602.3" y="464.6">3</text>
<text x="615.3" y="464.8">93625A200</text>
<text x="653.1" y="464.9">NYLOC HEX NUT, M5 X 0.8 MM</text>
<text x="810.2" y="464.9">SS</text>
<text x="581.9" y="471.7">3</text>
<text x="602.4" y="471.7">1</text>
<text x="615.3" y="472">93625A300</text>
<text x="653.1" y="472">NYLOC HEX NUT, M8 X 1.25MM</text>
<text x="810.2" y="472">SS</text>
<text x="581.9" y="478.8">2</text>
<text x="602.4" y="478.8">1</text>
<text x="615.3" y="479.1">93475A270</text>
<text x="653.3" y="479.1">93475A270 - FLAT WASHER, M8</text>
<text x="810.2" y="479.1">SS</text>
<text x="236.7" y="480.1">SCALE 2:1</text>
<text x="582" y="485.9">1</text>
<text x="602.4" y="485.9">1</text>
<text x="615.3" y="486.2">OH3A3-136</text>
<text x="653.1" y="486.2">BLOCK, LEFT PITCH DAMPER ANCHOR</text>
<text x="810" y="486.2">PETG</text>
<text x="577.9" y="493.5">ITEM</text>
<text x="599" y="493.4">QTY</text>
<text x="617.3" y="493.5">PART NUMBER</text>
<text x="715.9" y="493.5">DESCRIPTION</text>
<text x="812.8" y="493.5">MATERIAL</text>
<text x="693.3" y="500.1">PARTS LIST</text>
<text x="723.4" y="544.5">2:1 (From parent)</text>
<text x="809" y="544.5">2/9</text>
</g>
<g font-size="3.5">
<text x="708.9" y="530.9">SIZE</text>
<text x="718.9" y="530.5">DWG NO</text>
<text x="828.2" y="530.9">REV</text>
<text x="709.6" y="544.2">SCALE</text>
<text x="795" y="544.2">SHEET</text>
</g>
</svg>
